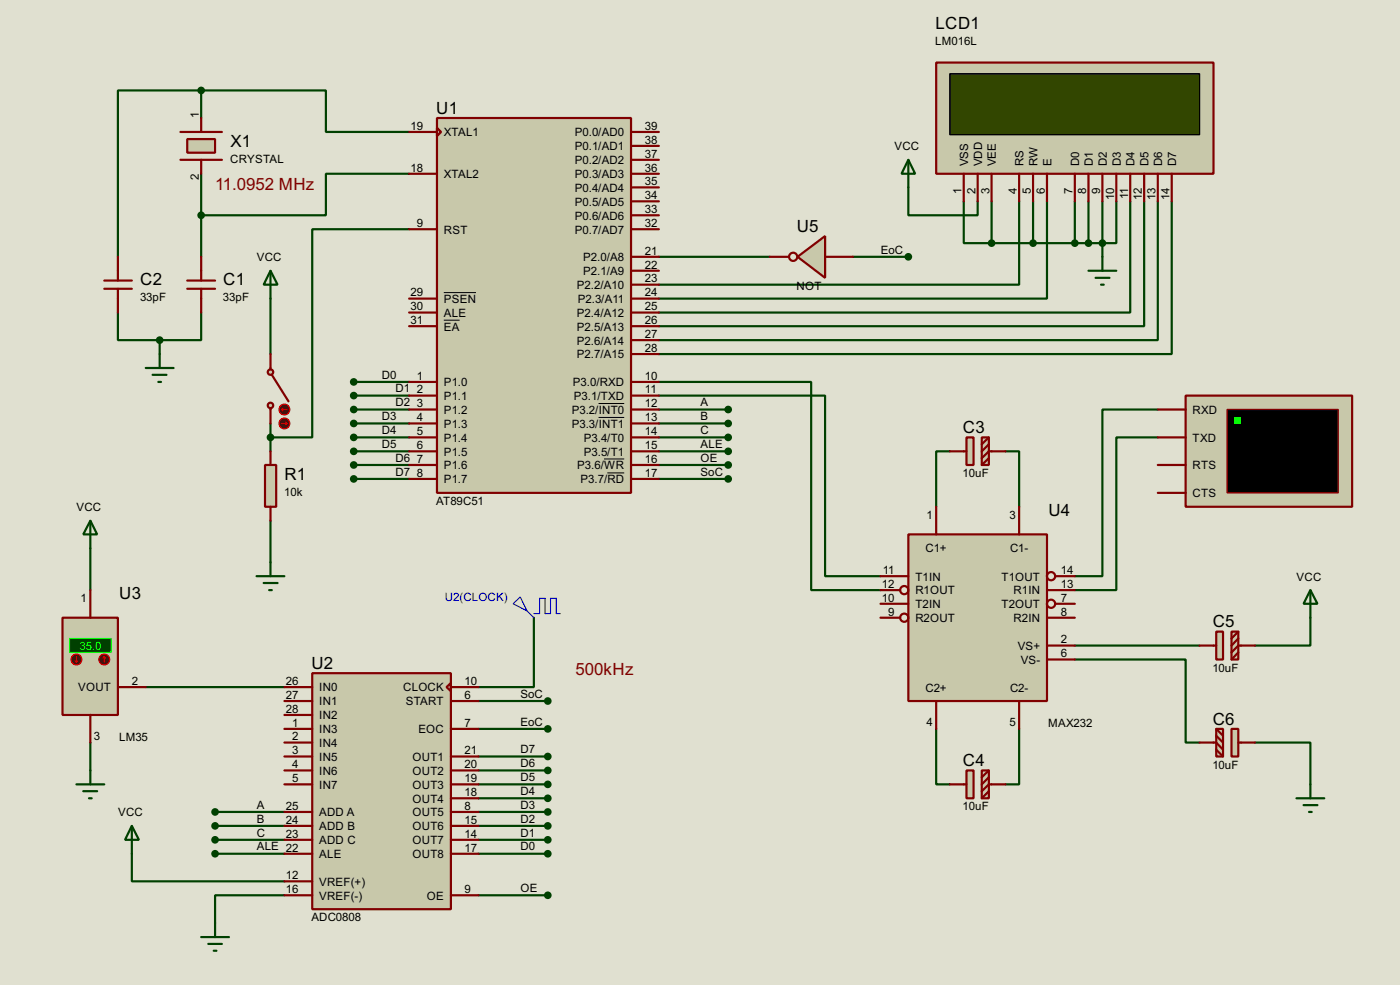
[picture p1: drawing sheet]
<svg xmlns="http://www.w3.org/2000/svg" width="256mm" height="180mm" viewBox="0 0 256 180" stroke-linecap="round" stroke-linejoin="round" font-family="sans-serif">
<path d="M0 0h256.5v180.3h-256.5z" fill="#e0e0d0"/>
<g fill="none" stroke="#004000" stroke-width=".4">
<path d="M36.9 16.6h22.8v7.6h15.3M36.9 16.6h-15.3v30.4M36.9 16.6v5M36.9 31.8v15.2M75 31.8h-15.3v7.6h-22.8M166.4 34.3v5.1h12.7v-2.5M176.6 36.9v7.6h5.1M181.7 36.9v7.6M186.7 36.9v15.2h-66M189.3 36.9v7.6M191.8 36.9v17.8h-71.1M196.9 36.9v7.6"/>
<path d="M199.4 36.9v7.6M202 36.9v10.1M204.5 36.9v7.6h-22.8M207.1 36.9v20.3h-86.4M209.6 36.9v22.8h-88.9M212.1 36.9v25.4h-91.4M214.7 36.9v27.9h-94M21.6 57.2v5.1h7.7M36.9 57.2v5.1h-7.6M49.6 54.7v10.1M75 42h-17.8v38.1h-7.6M120.7 47h20.3"/>
<path d="M156.3 47h10.1M29.3 62.3v2.5M49.6 77.5v5.1M64.8 69.9h10.2M64.8 72.4h10.2M64.8 75h10.2M64.8 77.5h10.2M120.7 72.4h30.5v33.1h10.1M120.7 69.9h27.9v38.1h12.7M120.7 75h12.7M120.7 77.5h12.7M212.1 75h-10.1v30.5h-5.1"/>
<path d="M49.6 95.3v7.6M64.8 80.1h10.2M64.8 82.6h10.2M64.8 85.1h10.2M64.8 87.7h10.2M120.7 80.1h12.7M120.7 82.6h12.7M120.7 85.1h12.7M120.7 87.7h12.7M174 82.6h-2.5v10.2M184.2 82.6h2.5v10.2M212.1 80.1h-7.6v27.9h-7.6"/>
<path d="M16.6 100.4v7.6M97.8 113.1v12.7h-10.1M196.9 118.2h22.9M240.1 113.1v5.1h-10.2M16.6 135.9v5.1M26.7 125.8h25.4M87.7 128.3h12.7M87.7 133.4h12.7M87.7 138.5h12.7M171.5 133.4v10.2h2.5M186.7 133.4v10.2h-2.5M196.9 120.7h20.3v15.2h2.6"/>
<path d="M229.9 135.9h10.2v7.7M24.2 156.3v5h27.9M39.4 148.6h12.7M39.4 151.2h12.7M39.4 153.7h12.7M39.4 156.3h12.7M87.7 141h12.7M87.7 143.6h12.7M87.7 146.1h12.7M87.7 148.6h12.7M87.7 151.2h12.7M87.7 153.7h12.7"/>
<path d="M87.7 156.3h12.7M52.1 163.9h-12.7v5.1M87.7 163.9h12.7"/>
</g>
<path d="M80.1 21.6h35.5v68.6h-35.5z" fill="#c8c8aa" stroke="#800000" stroke-width=".4"/>
<g fill="none" stroke="#800000" stroke-width=".4">
<path d="M33.1 24.2h7.6M33.1 29.3h7.6M75 31.8h5.1M75 24.2h5.1M80.1 23.4l.7 .8-.7 .7zM115.6 31.8h5.1M115.6 24.2h5.1M115.6 26.7h5.1M115.6 29.3h5.1M115.6 34.3h5.1M115.6 36.9h5.1M115.6 39.4h5.1"/>
<path d="M75 57.2h5.1M75 59.7h5.1M75 54.7h5.1M75 42h5.1M115.6 57.2h5.1M115.6 59.7h5.1M115.6 54.7h5.1M115.6 42h5.1M115.6 47h5.1M115.6 49.6h5.1M115.6 52.1h5.1M75 69.9h5.1"/>
<path d="M75 72.4h5.1M75 75h5.1M75 77.5h5.1M115.6 69.9h5.1M115.6 72.4h5.1M115.6 75h5.1M115.6 77.5h5.1M115.6 64.8h5.1M115.6 62.3h5.1M75 80.1h5.1M75 82.6h5.1M75 85.1h5.1"/>
<path d="M75 87.7h5.1M115.6 80.1h5.1M115.6 82.6h5.1M115.6 85.1h5.1M115.6 87.7h5.1"/>
</g>
<path d="M81.3 58.6h2.9M81.3 53.6h5.9M109.7 73.9h4.7M109.7 76.4h4.7M110.7 84h3.7M111.3 86.6h3.1" fill="none" stroke="#000" stroke-width=".18"/>
<path d="M34.3 25.5h5.1v2.5h-5.1z" fill="#c8c8aa" stroke="#800000" stroke-width=".4"/>
<path d="M36.9 21.6v2.6M36.9 29.3v2.5M19.1 52.9h5.1M19.1 51.4h5.1M21.6 47v4.4M21.6 52.9v4.3M34.3 52.9h5.1M34.3 51.4h5.1M36.9 47v4.4M36.9 52.9v4.3" fill="none" stroke="#800000" stroke-width=".4"/>
<g fill="#004000" stroke="#004000" stroke-width=".4">
<circle cx="36.8" cy="39.4" r=".5"/>
<circle cx="36.8" cy="16.6" r=".5"/>
<circle cx="29.2" cy="62.3" r=".5"/>
</g>
<path d="M26.7 67.4h5.1M28 68.6h2.5M29 69.9h.5M29.3 64.8v2.6" fill="none" stroke="#004000" stroke-width=".4"/>
<path d="M48.6 85.1h2v7.7h-2z" fill="#c8c8aa" stroke="#800000" stroke-width=".4"/>
<path d="M49.6 82.6v2.5M49.6 92.8v2.5" fill="none" stroke="#800000" stroke-width=".4"/>
<g fill="#c8c8aa" stroke="#800000" stroke-width=".4">
<circle cx="49.5" cy="74.2" r=".5"/>
<circle cx="49.5" cy="68.1" r=".5"/>
</g>
<path d="M49.6 64.8v2.8M49.6 74.7v2.8M49.8 68.6l3.1 4.9" fill="none" stroke="#800000" stroke-width=".4"/>
<circle cx="52.1" cy="75" r="1" fill="#400000" stroke="#f00" stroke-width=".2"/>
<path d="M51.6 75l.3 .2M51.6 75h1M51.9 74.7l-.3 .3" fill="none" stroke="#f00" stroke-width=".2"/>
<circle cx="52.1" cy="77.5" r="1" fill="#400000" stroke="#f00" stroke-width=".2"/>
<path d="M51.6 77.5h1M52.4 77.3l.2 .2M52.6 77.5l-.2 .3" fill="none" stroke="#f00" stroke-width=".2"/>
<path d="M49.6 49.6l1.3 2.5h-2.6zM49.6 49.6v5.1M47 105.5h5.1M48.3 106.7h2.6M49.3 108h.5M49.6 102.9v2.6" fill="none" stroke="#004000" stroke-width=".4"/>
<circle cx="49.5" cy="80.1" r=".5" fill="#004000" stroke="#004000" stroke-width=".4"/>
<path d="M11.5 113.1h10.1v17.8h-10.1z" fill="#c8c8aa" stroke="#800000" stroke-width=".4"/>
<path d="M12.8 116.9h7.6v2.5h-7.6z" fill="#004000" stroke="#0f0" stroke-width=".2"/>
<path d="M16.6 108v5.1M16.6 130.9v5M21.6 125.8h5.1" fill="none" stroke="#800000" stroke-width=".4"/>
<circle cx="19.1" cy="120.7" r="1" fill="#400000" stroke="#f00" stroke-width=".2"/>
<path d="M19.1 120.2l-.2 .3M19.1 120.2l.3 .3M19.1 120.2v1" fill="none" stroke="#f00" stroke-width=".2"/>
<circle cx="14" cy="120.7" r="1" fill="#400000" stroke="#f00" stroke-width=".2"/>
<path d="M13.8 121l.2 .2M14 120.2v1M14.3 121l-.3 .2" fill="none" stroke="#f00" stroke-width=".2"/>
<path d="M16.6 95.3l1.2 2.5h-2.5zM16.6 95.3v5.1M14 143.6h5.1M15.3 144.8h2.5M16.3 146.1h.5M16.6 141v2.6" fill="none" stroke="#004000" stroke-width=".4"/>
<g fill="#004000" stroke="#004000" stroke-width=".4">
<circle cx="64.8" cy="69.9" r=".5"/>
<circle cx="64.8" cy="72.4" r=".5"/>
<circle cx="64.8" cy="75" r=".5"/>
<circle cx="64.8" cy="77.5" r=".5"/>
<circle cx="64.8" cy="80.1" r=".5"/>
<circle cx="64.8" cy="82.6" r=".5"/>
<circle cx="64.8" cy="85.1" r=".5"/>
<circle cx="64.8" cy="87.7" r=".5"/>
</g>
<path d="M171.5 11.5h50.8v20.3h-50.8z" fill="#c8c8aa" stroke="#800000" stroke-width=".4"/>
<path d="M174 13.5h45.8v11.2h-45.8z" fill="#324600" stroke="#000" stroke-width=".25"/>
<g fill="none" stroke="#800000" stroke-width=".4">
<path d="M176.6 31.8v5.1M179.1 31.8v5.1M181.7 31.8v5.1M186.7 31.8v5.1M189.3 31.8v5.1M191.8 31.8v5.1M196.9 31.8v5.1M199.4 31.8v5.1M202 31.8v5.1M204.5 31.8v5.1M207.1 31.8v5.1M209.6 31.8v5.1"/>
<path d="M212.1 31.8v5.1M214.7 31.8v5.1"/>
</g>
<path d="M166.4 29.3l1.3 2.5h-2.5zM166.4 29.3v5M199.4 49.6h5.1M200.7 50.9h2.6M201.7 52.1h.5M202 47v2.6" fill="none" stroke="#004000" stroke-width=".4"/>
<g fill="#004000" stroke="#004000" stroke-width=".4">
<circle cx="201.9" cy="44.5" r=".5"/>
<circle cx="199.4" cy="44.5" r=".5"/>
<circle cx="196.9" cy="44.5" r=".5"/>
<circle cx="189.2" cy="44.5" r=".5"/>
<circle cx="181.6" cy="44.5" r=".5"/>
</g>
<path d="M166.4 97.8h25.4v30.5h-25.4z" fill="#c8c8aa" stroke="#800000" stroke-width=".4"/>
<g fill="none" stroke="#800000" stroke-width=".4">
<path d="M171.5 92.8v5M186.7 92.8v5M161.3 105.5h5.1M161.3 108h3.6M161.3 110.5h5.1M161.3 113.1h3.6M191.8 108h5.1M191.8 113.1h5.1M191.8 118.2h5.1M193.3 105.5h3.6M193.3 110.5h3.6M171.5 128.3v5.1"/>
<path d="M186.7 128.3v5.1M191.8 120.7h5.1"/>
<circle cx="165.6" cy="108" r=".75"/>
<circle cx="165.6" cy="113.1" r=".75"/>
<circle cx="192.5" cy="105.5" r=".75"/>
<circle cx="192.5" cy="110.5" r=".75"/>
</g>
<g fill="#c8c8aa" stroke="#800000" stroke-width=".4">
<path d="M177.1 80.1h1.3v5h-1.3z"/>
<path d="M179.9 80.1h1.3v5h-1.3z"/>
</g>
<path d="M174 82.6h3.1M181.2 80.1l-1.3 1.2M181.2 81.3l-1.3 1.3M181.2 83.9l-1.3 1.2M184.2 82.6h-3l-1.3 1.3" fill="none" stroke="#800000" stroke-width=".4"/>
<g fill="#c8c8aa" stroke="#800000" stroke-width=".4">
<path d="M177.1 141h1.3v5.1h-1.3z"/>
<path d="M179.9 141h1.3v5.1h-1.3z"/>
</g>
<path d="M174 143.6h3.1M181.2 141l-1.3 1.3M181.2 142.3l-1.3 1.3M181.2 144.8l-1.3 1.3M184.2 143.6h-3l-1.3 1.2" fill="none" stroke="#800000" stroke-width=".4"/>
<g fill="#c8c8aa" stroke="#800000" stroke-width=".4">
<path d="M222.8 115.6h1.3v5.1h-1.3z"/>
<path d="M225.6 115.6h1.3v5.1h-1.3z"/>
</g>
<path d="M219.8 118.2h3M226.9 115.6l-1.3 1.3M226.9 116.9l-1.3 1.3M226.9 119.4l-1.3 1.3M229.9 118.2h-3l-1.3 1.2" fill="none" stroke="#800000" stroke-width=".4"/>
<g fill="#c8c8aa" stroke="#800000" stroke-width=".4">
<path d="M225.6 133.4h1.3v5.1h-1.3z"/>
<path d="M222.8 133.4h1.3v5.1h-1.3z"/>
</g>
<path d="M219.8 135.9h3l1.3 1.3M222.8 133.4l1.3 1.3M222.8 134.7l1.3 1.2M222.8 137.2l1.3 1.3M226.9 135.9h3" fill="none" stroke="#800000" stroke-width=".4"/>
<path d="M240.1 108l1.3 2.5h-2.6zM240.1 108v5.1M237.5 146.1h5.1M238.8 147.4h2.6M239.8 148.6h.5M240.1 143.6v2.5" fill="none" stroke="#004000" stroke-width=".4"/>
<path d="M217.2 72.4h30.5v20.4h-30.5z" fill="#c8c8aa" stroke="#800000" stroke-width=".4"/>
<path d="M224.8 75h20.4v15.2h-20.4z" fill="#000" stroke="#800000" stroke-width=".25"/>
<path d="M226.1 76.3h1.3v1.2h-1.3z" fill="#0f0"/>
<path d="M212.1 75h5.1M212.1 85.1h5.1M212.1 80.1h5.1M212.1 90.2h5.1" fill="none" stroke="#800000" stroke-width=".4"/>
<g fill="#004000" stroke="#004000" stroke-width=".4">
<circle cx="133.4" cy="75" r=".5"/>
<circle cx="133.4" cy="77.5" r=".5"/>
<circle cx="133.4" cy="80.1" r=".5"/>
<circle cx="133.4" cy="82.6" r=".5"/>
<circle cx="133.4" cy="85.1" r=".5"/>
<circle cx="133.4" cy="87.7" r=".5"/>
</g>
<path d="M57.2 123.2h25.4v43.2h-25.4z" fill="#c8c8aa" stroke="#800000" stroke-width=".4"/>
<g fill="none" stroke="#800000" stroke-width=".4">
<path d="M52.1 138.5h5.1M52.1 133.4h5.1M52.1 135.9h5.1M52.1 128.3h5.1M52.1 125.8h5.1M52.1 130.9h5.1M81.8 125.8l.8-.8v1.5zM82.6 138.5h5.1M82.6 133.4h5.1M82.6 128.3h5.1M82.6 125.8h5.1M52.1 151.2h5.1"/>
<path d="M52.1 148.6h5.1M52.1 153.7h5.1M52.1 141h5.1M52.1 143.6h5.1M52.1 156.3h5.1M82.6 151.2h5.1M82.6 148.6h5.1M82.6 153.7h5.1M82.6 141h5.1M82.6 143.6h5.1M82.6 156.3h5.1M82.6 146.1h5.1"/>
<path d="M52.1 161.3h5.1M52.1 163.9h5.1M82.6 163.9h5.1"/>
</g>
<g fill="#004000" stroke="#004000" stroke-width=".4">
<circle cx="100.3" cy="128.3" r=".5"/>
<circle cx="100.3" cy="133.4" r=".5"/>
<circle cx="100.3" cy="138.5" r=".5"/>
<circle cx="100.3" cy="141" r=".5"/>
<circle cx="100.3" cy="143.6" r=".5"/>
<circle cx="100.3" cy="146.1" r=".5"/>
<circle cx="100.3" cy="148.6" r=".5"/>
<circle cx="100.3" cy="151.2" r=".5"/>
<circle cx="100.3" cy="153.7" r=".5"/>
<circle cx="100.3" cy="156.3" r=".5"/>
<circle cx="100.3" cy="163.9" r=".5"/>
<circle cx="39.4" cy="148.6" r=".5"/>
<circle cx="39.4" cy="151.2" r=".5"/>
<circle cx="39.4" cy="153.7" r=".5"/>
<circle cx="39.4" cy="156.3" r=".5"/>
</g>
<path d="M24.2 151.2l1.3 2.5h-2.6zM24.2 151.2v5.1M36.9 171.5h5.1M38.2 172.8h2.5M39.2 174h.5M39.4 169v2.5" fill="none" stroke="#004000" stroke-width=".4"/>
<path d="M146.1 47l5.1-3.8v7.7z" fill="#c8c8aa" stroke="#800000" stroke-width=".4"/>
<g fill="none" stroke="#800000" stroke-width=".4">
<path d="M141 47h3.6M151.2 47h5.1"/>
<circle cx="145.3" cy="47" r=".75"/>
</g>
<circle cx="166.4" cy="47" r=".5" fill="#004000" stroke="#004000" stroke-width=".4"/>
<path d="M94 110.5l1.3-1.2 1.3 2.5zM96.6 111.8l1.2 1.3M97.8 112.3h1.1v-2.8h1v2.8h1v-2.8h1v2.8h.8" fill="none" stroke="#0000c0" stroke-width=".2"/>
<g font-size="3.5">
<text x="171.4" y="5.3">LCD1</text>
<text x="79.9" y="20.8">U1</text>
<text x="42.2" y="26.8">X1</text>
<text x="146" y="42.4">U5</text>
<text x="25.7" y="52.2">C2</text>
<text x="40.9" y="52.2">C1</text>
<text x="176.4" y="79.3">C3</text>
<text x="52.1" y="87.8">R1</text>
<text x="192.1" y="94.5">U4</text>
<text x="21.9" y="109.7">U3</text>
<text x="222.2" y="114.8">C5</text>
<text x="57.1" y="122.4">U2</text>
<text x="222.2" y="132.6">C6</text>
<text x="176.4" y="140.2">C4</text>
</g>
<g font-size="3.5" fill="#800000">
<text x="39.4" y="34.7">11.0952 MHz</text>
<text x="105.5" y="123.6">500kHz</text>
</g>
<g font-size="2.4">
<text x="171.3" y="8.2">LM016L</text>
<text x="36.5" y="21.6" transform="rotate(-90 36.5 21.6)">1</text>
<text x="75.2" y="23.8">19</text>
<text x="118.2" y="23.8">39</text>
<text x="42.2" y="29.8">CRYSTAL</text>
<text x="81.3" y="25">XTAL1</text>
<text x="105.3" y="25">P0.0/AD0</text>
<text x="105.3" y="27.5">P0.1/AD1</text>
<text x="118.2" y="26.3">38</text>
<text x="118.2" y="28.9">37</text>
<text x="163.9" y="27.5">VCC</text>
<text x="36.5" y="33" transform="rotate(-90 36.5 33)">2</text>
<text x="75.2" y="31.4">18</text>
<text x="81.3" y="32.6">XTAL2</text>
<text x="105.3" y="30">P0.2/AD2</text>
<text x="105.3" y="32.6">P0.3/AD3</text>
<text x="105.3" y="35.1">P0.4/AD4</text>
<text x="118.2" y="31.4">36</text>
<text x="118.2" y="33.9">35</text>
<text x="176.2" y="35.5" transform="rotate(-90 176.2 35.5)">1</text>
<text x="177.4" y="30.5" transform="rotate(-90 177.4 30.5)">VSS</text>
<text x="178.7" y="35.5" transform="rotate(-90 178.7 35.5)">2</text>
<text x="179.9" y="30.5" transform="rotate(-90 179.9 30.5)">VDD</text>
<text x="181.3" y="35.5" transform="rotate(-90 181.3 35.5)">3</text>
<text x="182.5" y="30.5" transform="rotate(-90 182.5 30.5)">VEE</text>
<text x="186.3" y="35.4" transform="rotate(-90 186.3 35.4)">4</text>
<text x="187.5" y="30.5" transform="rotate(-90 187.5 30.5)">RS</text>
<text x="188.9" y="35.4" transform="rotate(-90 188.9 35.4)">5</text>
<text x="190.1" y="30.5" transform="rotate(-90 190.1 30.5)">RW</text>
<text x="191.4" y="35.5" transform="rotate(-90 191.4 35.5)">6</text>
<text x="192.6" y="30.5" transform="rotate(-90 192.6 30.5)">E</text>
<text x="196.5" y="35.5" transform="rotate(-90 196.5 35.5)">7</text>
<text x="197.7" y="30.5" transform="rotate(-90 197.7 30.5)">D0</text>
<text x="199" y="35.4" transform="rotate(-90 199 35.4)">8</text>
<text x="200.2" y="30.5" transform="rotate(-90 200.2 30.5)">D1</text>
<text x="201.6" y="35.4" transform="rotate(-90 201.6 35.4)">9</text>
<text x="202.8" y="30.5" transform="rotate(-90 202.8 30.5)">D2</text>
<text x="205.3" y="30.5" transform="rotate(-90 205.3 30.5)">D3</text>
<text x="207.9" y="30.5" transform="rotate(-90 207.9 30.5)">D4</text>
<text x="210.4" y="30.5" transform="rotate(-90 210.4 30.5)">D5</text>
<text x="212.9" y="30.5" transform="rotate(-90 212.9 30.5)">D6</text>
<text x="215.5" y="30.5" transform="rotate(-90 215.5 30.5)">D7</text>
<text x="76.4" y="41.6">9</text>
<text x="105.3" y="37.7">P0.5/AD5</text>
<text x="105.3" y="40.2">P0.6/AD6</text>
<text x="118.2" y="36.5">34</text>
<text x="118.2" y="39">33</text>
<text x="118.2" y="41.6">32</text>
<text x="204.1" y="36.6" transform="rotate(-90 204.1 36.6)">10</text>
<text x="206.7" y="36.5" transform="rotate(-90 206.7 36.5)">11</text>
<text x="209.2" y="36.6" transform="rotate(-90 209.2 36.6)">12</text>
<text x="211.7" y="36.6" transform="rotate(-90 211.7 36.6)">13</text>
<text x="214.3" y="36.6" transform="rotate(-90 214.3 36.6)">14</text>
<text x="47" y="47.8">VCC</text>
<text x="81.3" y="42.7">RST</text>
<text x="105.3" y="42.7">P0.7/AD7</text>
<text x="106.8" y="47.8">P2.0/A8</text>
<text x="118.2" y="46.6">21</text>
<text x="161.3" y="46.4">EoC</text>
<text x="105.7" y="52.9">P2.2/A10</text>
<text x="106.8" y="50.4">P2.1/A9</text>
<text x="118.2" y="49.2">22</text>
<text x="118.2" y="51.7">23</text>
<text x="145.9" y="53.1">NOT</text>
<text x="25.7" y="55.2">33pF</text>
<text x="40.9" y="55.2">33pF</text>
<text x="75.2" y="56.8">30</text>
<text x="75.2" y="59.3">31</text>
<text x="75.2" y="54.3">29</text>
<text x="81.3" y="58">ALE</text>
<text x="81.3" y="55.4">PSEN</text>
<text x="105.7" y="58">P2.4/A12</text>
<text x="105.8" y="55.4">P2.3/A11</text>
<text x="118.2" y="54.3">24</text>
<text x="118.2" y="56.8">25</text>
<text x="118.2" y="59.3">26</text>
<text x="81.3" y="60.5">EA</text>
<text x="105.7" y="65.6">P2.7/A15</text>
<text x="105.7" y="60.5">P2.5/A13</text>
<text x="105.7" y="63.1">P2.6/A14</text>
<text x="118.2" y="64.4">28</text>
<text x="118.2" y="61.9">27</text>
<text x="69.9" y="69.3">D0</text>
<text x="72.4" y="71.8">D1</text>
<text x="76.4" y="69.5">1</text>
<text x="76.4" y="72">2</text>
<text x="81.3" y="70.7">P1.0</text>
<text x="104.9" y="70.7">P3.0/RXD</text>
<text x="118.2" y="69.5">10</text>
<text x="118.2" y="72">11</text>
<text x="69.9" y="76.9">D3</text>
<text x="72.4" y="74.4">D2</text>
<text x="76.4" y="74.6">3</text>
<text x="76.4" y="77.1">4</text>
<text x="81.3" y="73.2">P1.1</text>
<text x="81.3" y="75.8">P1.2</text>
<text x="104.7" y="75.8">P3.2/INT0</text>
<text x="105.1" y="73.2">P3.1/TXD</text>
<text x="118.2" y="74.6">12</text>
<text x="118.2" y="77.1">13</text>
<text x="128.3" y="74.4">A</text>
<text x="128.3" y="76.9">B</text>
<text x="218.5" y="75.8">RXD</text>
<text x="69.9" y="79.5">D4</text>
<text x="69.9" y="82">D5</text>
<text x="76.4" y="79.7">5</text>
<text x="76.4" y="82.2">6</text>
<text x="81.3" y="78.3">P1.3</text>
<text x="81.3" y="80.8">P1.4</text>
<text x="81.3" y="83.4">P1.5</text>
<text x="104.7" y="78.3">P3.3/INT1</text>
<text x="106.9" y="80.8">P3.4/T0</text>
<text x="106.9" y="83.4">P3.5/T1</text>
<text x="118.2" y="79.7">14</text>
<text x="118.2" y="82.2">15</text>
<text x="128.3" y="79.5">C</text>
<text x="128.3" y="82">ALE</text>
<text x="218.5" y="80.8">TXD</text>
<text x="72.4" y="84.5">D6</text>
<text x="72.4" y="87.1">D7</text>
<text x="76.4" y="84.7">7</text>
<text x="76.4" y="87.3">8</text>
<text x="81.3" y="85.9">P1.6</text>
<text x="81.3" y="88.5">P1.7</text>
<text x="105.7" y="85.9">P3.6/WR</text>
<text x="106.3" y="88.5">P3.7/RD</text>
<text x="118.2" y="87.3">17</text>
<text x="118.2" y="84.7">16</text>
<text x="128.3" y="84.5">OE</text>
<text x="128.3" y="87.1">SoC</text>
<text x="176.4" y="87.3">10uF</text>
<text x="218.5" y="85.9">RTS</text>
<text x="14" y="93.6">VCC</text>
<text x="52.1" y="90.8">10k</text>
<text x="79.9" y="92.4">AT89C51</text>
<text x="169.7" y="94.9">1</text>
<text x="185" y="94.9">3</text>
<text x="218.5" y="91">CTS</text>
<text x="169.5" y="101.1">C1+</text>
<text x="185" y="101.1">C1-</text>
<text x="161.6" y="107.6">12</text>
<text x="161.7" y="105.1">11</text>
<text x="167.7" y="106.3">T1IN</text>
<text x="183.5" y="106.3">T1OUT</text>
<text x="194.4" y="105.1">14</text>
<text x="194.4" y="107.6">13</text>
<text x="237.5" y="106.3">VCC</text>
<text x="14.8" y="110.1">1</text>
<text x="161.6" y="110.1">10</text>
<text x="162.7" y="112.7">9</text>
<text x="167.7" y="108.8">R1OUT</text>
<text x="167.7" y="111.3">T2IN</text>
<text x="167.7" y="113.9">R2OUT</text>
<text x="183.5" y="111.3">T2OUT</text>
<text x="185.7" y="108.8">R1IN</text>
<text x="185.7" y="113.9">R2IN</text>
<text x="194.4" y="110.1">7</text>
<text x="194.4" y="112.7">8</text>
<text x="186.4" y="119">VS+</text>
<text x="194.4" y="117.8">2</text>
<text x="24.2" y="125.4">2</text>
<text x="52.4" y="125.4">26</text>
<text x="85.1" y="125.4">10</text>
<text x="187" y="121.5">VS-</text>
<text x="194.4" y="120.3">6</text>
<text x="222.1" y="122.9">10uF</text>
<text x="14.3" y="126.6">VOUT</text>
<text x="52.4" y="130.5">28</text>
<text x="52.4" y="127.9">27</text>
<text x="58.5" y="131.7">IN2</text>
<text x="58.5" y="129.1">IN1</text>
<text x="58.5" y="126.6">IN0</text>
<text x="73.9" y="126.6">CLOCK</text>
<text x="74.3" y="129.1">START</text>
<text x="85.1" y="127.9">6</text>
<text x="95.3" y="127.7">SoC</text>
<text x="169.5" y="126.7">C2+</text>
<text x="185" y="126.7">C2-</text>
<text x="17.2" y="135.4">3</text>
<text x="21.8" y="135.6">LM35</text>
<text x="53.5" y="133">1</text>
<text x="53.5" y="135.5">2</text>
<text x="58.5" y="134.2">IN3</text>
<text x="58.5" y="136.7">IN4</text>
<text x="76.6" y="134.2">EOC</text>
<text x="85.1" y="133">7</text>
<text x="95.3" y="132.8">EoC</text>
<text x="95.3" y="137.9">D7</text>
<text x="169.7" y="132.9">4</text>
<text x="185" y="132.9">5</text>
<text x="192" y="133.1">MAX232</text>
<text x="53.5" y="138.1">3</text>
<text x="53.5" y="140.6">4</text>
<text x="53.5" y="143.2">5</text>
<text x="58.5" y="139.3">IN5</text>
<text x="58.5" y="141.8">IN6</text>
<text x="75.6" y="139.3">OUT1</text>
<text x="75.6" y="141.8">OUT2</text>
<text x="85.1" y="138.1">21</text>
<text x="85.1" y="140.6">20</text>
<text x="85.1" y="143.2">19</text>
<text x="95.3" y="140.4">D6</text>
<text x="95.3" y="143">D5</text>
<text x="222.1" y="140.7">10uF</text>
<text x="21.6" y="149.4">VCC</text>
<text x="47" y="148">A</text>
<text x="52.4" y="148.2">25</text>
<text x="58.5" y="149.4">ADD A</text>
<text x="58.5" y="144.4">IN7</text>
<text x="75.6" y="149.4">OUT5</text>
<text x="75.6" y="146.9">OUT4</text>
<text x="75.6" y="144.4">OUT3</text>
<text x="85.1" y="148.2">8</text>
<text x="85.1" y="145.7">18</text>
<text x="95.3" y="145.5">D4</text>
<text x="95.3" y="148">D3</text>
<text x="176.4" y="148.3">10uF</text>
<text x="47" y="150.6">B</text>
<text x="47" y="153.1">C</text>
<text x="47" y="155.7">ALE 22</text>
<text x="52.4" y="150.8">24</text>
<text x="52.4" y="153.3">23</text>
<text x="58.5" y="152">ADD B</text>
<text x="58.5" y="154.5">ADD C</text>
<text x="75.6" y="154.5">OUT7</text>
<text x="75.6" y="152">OUT6</text>
<text x="85.1" y="153.3">14</text>
<text x="85.1" y="150.8">15</text>
<text x="85.1" y="155.9">17</text>
<text x="95.3" y="150.6">D2</text>
<text x="95.3" y="153.1">D1</text>
<text x="95.3" y="155.7">D0</text>
<text x="52.4" y="160.9">12</text>
<text x="58.5" y="157.1">ALE</text>
<text x="75.6" y="157.1">OUT8</text>
<text x="52.4" y="163.5">16</text>
<text x="58.5" y="162.1">VREF(+)</text>
<text x="58.5" y="164.7">VREF(-)</text>
<text x="78.2" y="164.7">OE</text>
<text x="85.1" y="163.5">9</text>
<text x="95.3" y="163.3">OE</text>
<text x="57" y="168.6">ADC0808</text>
</g>
<text font-size="2.4" fill="#0000c0" x="81.5" y="110.1">U2(CLOCK)</text>
<text font-size="2.4" fill="#0f0" x="14.6" y="119">35.0</text>
</svg>
